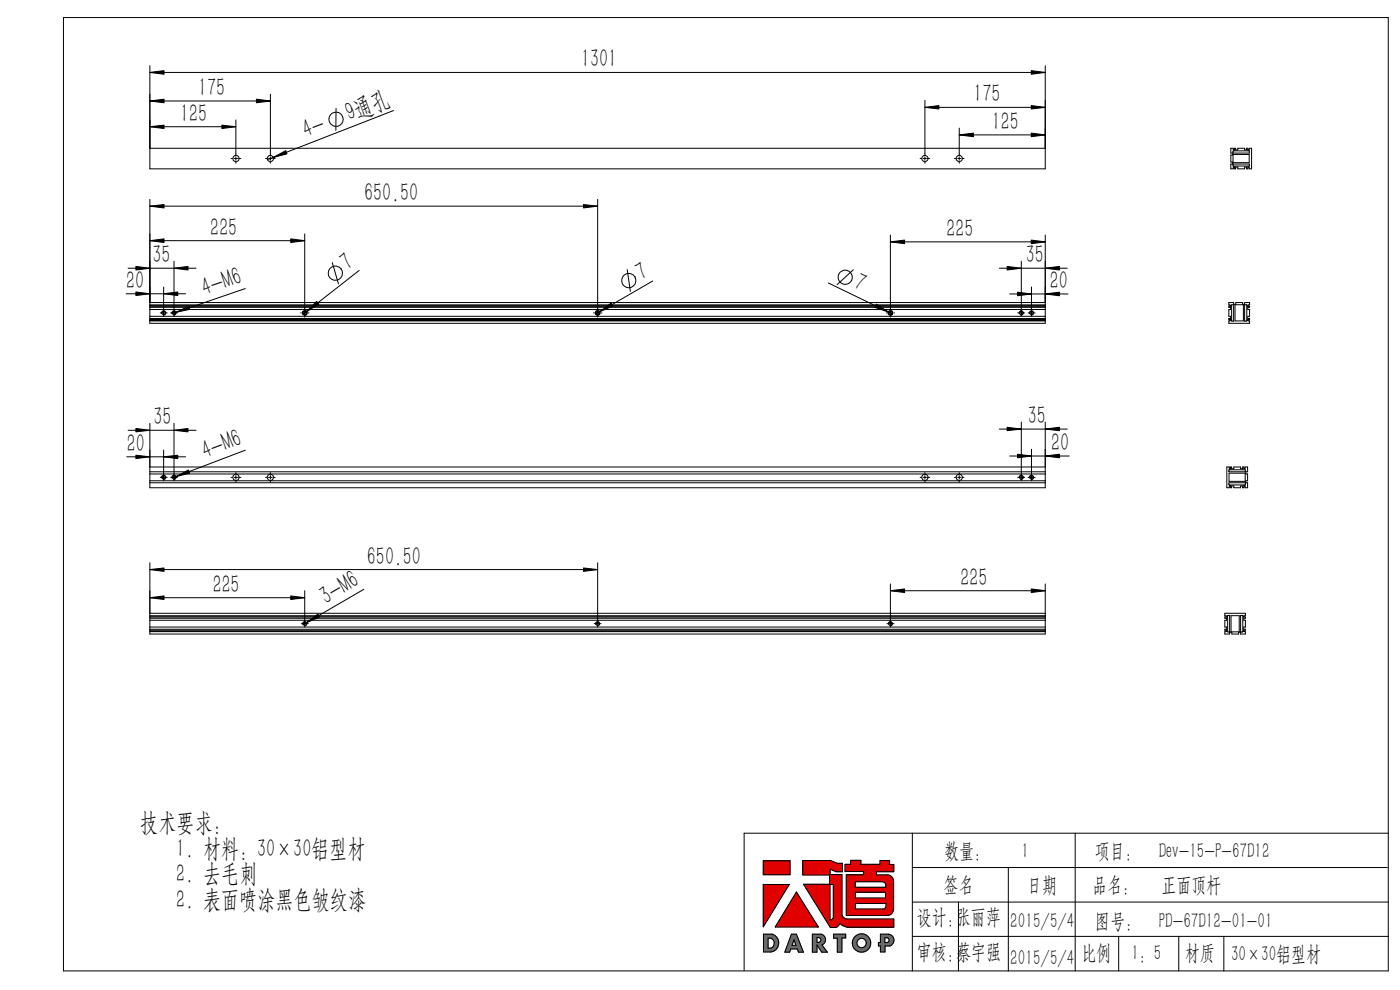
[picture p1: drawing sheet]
<svg xmlns="http://www.w3.org/2000/svg" width="297mm" height="210mm" viewBox="0 0 297 210" stroke-linecap="round" stroke-linejoin="round" font-family="sans-serif">
<g fill="none" stroke="#000" stroke-width=".21">
<path d="M13.5 3.7h281v202.3h-281zM31.8 13.9v21.9h189.9v-21.9M31.8 15.4h189.9M57.4 20v12.9M31.8 31.5h189.9M31.8 26.9h18.2M31.8 21.4h25.6M49 33.6h.3M49.7 33.6h.7M50 25.4v7.5M50 33.3v.7M50 34.4v.2"/>
<path d="M50.8 33.6h.3M56.3 33.6h.3M57 33.6h.7M57.4 33.3v.7M57.4 34.4v.2M58.1 33.6h.3M71.3 23l-.1 4.6M83.5 23.5l-26.8 10.4M195.2 33.6h.3M195.8 33.6h.8M196.2 21.3v11.6M196.2 33.3v.7"/>
<path d="M196.2 34.4v.2M196.2 22.8h25.5M196.9 33.6h.3M202.5 33.6h.3M203.2 33.6h.7M203.5 27.2v5.7M203.5 33.3v.7M203.5 34.4v.2M203.5 28.6h18.2M204.2 33.6h.3M261.1 31.5h.5l.1 .4h.2v-.4h.2v.3h.5v-.3h1.4v.3h.5v-.3h.2v.4h.2l.1-.4h.5v4.3h-.5l-.1-.4h-.2v.4h-.2v-.4h-.5v.4h-1.4v-.4h-.5v.4h-.2v-.4h-.2l-.1 .4h-.5v-1h.4v-.4h-.4v-1.5h.4v-.4h-.4zM261.6 32h3.4v.4l-3.4 .1z"/>
<path d="M261.6 34.8h3.4v.4h-3.4zM261.6 32.8h3.4v1.7h-3.4zM27.2 56.9h14.4M31.8 42.3v26.3h189.9v-18.7M31.8 51.1h32.8M31.8 43.7h95M36.9 55.4v11.7M64.6 49.6v17.2M70.5 55.7l1.3 4.5M76.2 57.4l-11.9 9.3M126.8 42.3v24.5M133.1 57.2l.6 4.6"/>
<path d="M138.5 59.6l-12.2 7M181 57.2l-3.4 3.2M188.9 49.9v16.9M188.9 51.3h32.8M212 56.9h14.4M216.7 55.4v11.7M26.8 62.3h12.6M31.8 64.7h189.9M31.8 64.2h189.9M31.8 65.2h189.9M31.8 65h189.9M31.8 65.7h189.9"/>
<path d="M31.8 67.1h189.9M31.8 67.6h189.9M31.8 67.8h189.9M31.8 68.1h189.9M31.8 64.8h189.9M31.8 68h189.9M34 66.4h1.5M34.3 66.5a.45 .45 0 0 1 .3-.6 .45 .45 0 0 1 .6 .5 .45 .45 0 0 1-.6 .4M34.7 60.9v6.2M36.2 66.4h1.4M52 61.2l-15.5 5.3a.45 .45 0 0 1 .4-.6 .45 .45 0 0 1 .5 .5 .45 .45 0 0 1-.6 .4M63.8 66.4h.1"/>
<path d="M64.3 66.1l-.1 .4M64.3 66.4h.7M64.6 67.1v.2M64.9 66l.2 .3-.1 .3-.4 .2M65.4 66.4h.1M125.9 66.4h.2M126.4 66.4h.7M126.4 66.1v.4M126.8 67.1v.2M127 66a.45 .45 0 0 1 .2 .5 .45 .45 0 0 1-.5 .3M127.5 66.4h.2M175.7 60l13.7 6.6"/>
<path d="M188 66.4h.2M188.5 66.1v.4M188.6 66.4h.7M188.9 67.1v.2M189.1 66a.45 .45 0 0 1 .2 .5 .45 .45 0 0 1-.5 .3M189.7 66.4h.1M214.2 62.4h12.4M215.9 66.4h1.5M216.2 66.5a.44 .44 0 0 1 .4-.6 .44 .44 0 0 1 .5 .5 .44 .44 0 0 1-.6 .4M218.1 66.4h1.5M218.4 66.5a.45 .45 0 0 1 .4-.6 .45 .45 0 0 1 .5 .5 .45 .45 0 0 1-.6 .4M218.8 60.9v6.2"/>
<path d="M260.7 64.2h1v.4h.5v-.4h1.4v.4h.4v-.4h1.1v.5l-.5 .1v.2h.5v.2h-.4v.5h.4v1.4h-.4v.5h.4v.2h-.5v.2l.5 .1v.5h-4.4v-.5l.4-.1v-.2h-.4v-.2h.4v-.5h-.4v-1.4h.4v-.5h-.4v-.2h.4v-.2l-.4-.1zM261.3 64.6h.4v3.5h-.3zM261.7 68.1h.1M262 64.6h1.8v3.5h-1.8zM264 64.7h.5v3.4h-.5zM26.9 96.9h12.5M27.2 91.3h14.4M31.8 99.1h189.9M34.7 95.5v6.5M36.9 89.8v12.2M52 95.5l-15.5 5.9M212 91h14.4"/>
<path d="M214.2 96.7h12.6M216.7 89.5v12.5M218.8 95.3v6.7M221.7 89.5v14h-189.9v-13.7M260.3 99.1h.5l.1 .4h.2v-.4h.2v.3h.4v-.3h1.5v.3h.4v-.3h.3v.4h.2v-.4h.6v1h-.4v.4h.4v1.5h-.4v.4h.4v1.1h-.6v-.5h-.2v.5h-.3v-.4h-.4v.4h-1.5v-.4h-.4v.4h-.2v-.5h-.2l-.1 .5h-.5zM260.7 99.7h3.5v.4h-3.5zM31.8 119.4v15.1h189.9v-10.6M31.8 100.1h189.9M31.8 100.5h189.9M31.8 102h189.9M31.8 102.4h189.9M34 101.3h1.5"/>
<path d="M34.3 101.3a.44 .44 0 0 1 .4-.5 .44 .44 0 0 1 .5 .5 .44 .44 0 0 1-.6 .4M36.2 101.3h1.4M36.5 101.3a.45 .45 0 0 1 .4-.5 .45 .45 0 0 1 .5 .5 .45 .45 0 0 1-.6 .4M49 101.3h.3M49.7 101.3h.7M50 100.2v.3M50 100.9v.7M50 102v.3M50.8 101.3h.3M56.3 101.3h.3M57 101.3h.7M57.4 100.2v.3"/>
<path d="M57.4 100.9v.7M57.4 102v.3M58.1 101.3h.3M126.8 119.4v13.6M195.2 101.3h.3M195.8 101.3h.8M196.2 100.2v.3M196.2 100.9v.7M196.2 102v.3M196.9 101.3h.3M202.5 101.3h.3M203.2 101.3h.7"/>
<path d="M203.5 100.2v.3M203.5 100.9v.7M203.5 102v.3M204.2 101.3h.3M215.9 101.3h1.5M216.2 101.3a.44 .44 0 0 1 .5-.5 .44 .44 0 0 1 .4 .5 .44 .44 0 0 1-.6 .4M218.1 101.3h1.5M218.4 101.3a.44 .44 0 0 1 .4-.5 .44 .44 0 0 1 .5 .5 .44 .44 0 0 1-.6 .4M260.7 102.5l3.5-.1v.4l-3.5 .1zM260.7 100.4h3.5v1.7h-3.5zM31.8 130.6h189.9M31.8 130.1h189.9"/>
<path d="M31.8 131.1h189.9M31.8 130.9h189.9M31.8 131.6h189.9M31.8 133h189.9M31.8 133.5h189.9M31.8 133.7h189.9M31.8 134h189.9M31.8 130.7h189.9M31.8 133.9h189.9M31.8 126.8h32.8M31.8 120.8h95M63.9 132.3h1.5"/>
<path d="M64.2 132.4a.43 .43 0 0 1 .4-.5 .43 .43 0 0 1 .5 .4 .43 .43 0 0 1-.5 .4M64.6 125.3v7.7M77.2 125l-12.9 7.5M126.1 132.3h1.4M126.4 132.4a.43 .43 0 0 1 .3-.5 .43 .43 0 0 1 .5 .4 .43 .43 0 0 1-.5 .4M188.2 132.3h1.5M188.5 132.4a.43 .43 0 0 1 .3-.5 .43 .43 0 0 1 .5 .4 .43 .43 0 0 1-.5 .4M188.9 123.9v9.1M188.9 125.3h32.8M259.8 130.1h4.4v.5l-.4 .1v.2h.4v.2h-.3v.5h.3v1.4h-.3v.5h.3v.2h-.4v.2l.4 .1v.5h-1v-.4h-.4v.4h-1.5v-.4h-.4v.4h-1.1v-.5l.5-.1v-.2h-.5v-.2h.4v-.5h-.4v-1.4h.4v-.5h-.4v-.2h.5v-.2l-.5-.1zM260.4 130.6h.5l-.1 3.5-.4-.1zM261.2 130.6h1.7v3.4h-1.7z"/>
<path d="M263.2 130.6h.5l-.1 3.5-.4-.1zM193.5 176.7v29.3M228.1 176.7v29.3M294.5 176.7h-136.6v29.2M161.9 187.6h5.5l-5.5 9zM161.9 182.6h5.7v2.9h-5.7zM162 198.2h1.9a1.95 1.95 0 0 1 1.3 2 1.95 1.95 0 0 1-1.6 1.7h-1.6zM162.9 199a1.08 1.08 0 0 1 1.4 1.1 1.08 1.08 0 0 1-1.4 1zM167.9 198.2h1.1l1.4 3.8h-1l-.2-.7h-1.4l-.3 .7h-1zM168.4 199.3l.5 1.2h-.9zM169 189.2l4.6 7.4h-9.1zM170.3 182.5h5.8l1.5 .6h1.1v1.8h-1.3l-1.3-.5v1.1h2.5v8.3a1.16 1.16 0 0 0 1.1 1.1h9.9v1.8h-9.9l-1.6-.8-.6 .7-1.4 .1-5.6-9.1h5.5v-2h-5.7z"/>
<path d="M172.3 198.2h1.9a1.2 1.2 0 0 1 .9 1 1.2 1.2 0 0 1-.7 1.2l1.1 1.6h-1.2l-1-1.6v1.6h-1zM173.3 198.9h.4a.52 .52 0 0 1 .5 .5 .52 .52 0 0 1-.5 .5h-.4zM176.1 187.6h.7v7.1l-.4 .5h-.3zM176.8 198.2h2.6v.8h-.8v3h-1v-3h-.8zM179.3 183.3h1.2v-.8h2.1v.8h4.1v-.8h2v.9h.9v1.5h-3.7v.7h2.3a1.37 1.37 0 0 1 1.4 1.3v5.9a1.37 1.37 0 0 1-1.4 1.4h-8.7v-8.7h3.7v-.6h-3.9zM181.4 187h5.8a.73 .73 0 0 1 .7 .7v.5h-6.5zM181.5 191.6h6.5v.6a.65 .65 0 0 1-.7 .6h-5.8zM181.5 189.3h6.4v1.2h-6.4zM186.8 198.2h1.7a1.29 1.29 0 0 1 1.2 1.1 1.29 1.29 0 0 1-.9 1.4h-1.1v1.2h-.9v-1.2h-.4v-.8h.4zM187.7 198.9h.6a.52 .52 0 0 1 .3 .5 .52 .52 0 0 1-.4 .5h-.5zM193.5 184h100.8M193.5 191.3h101"/>
<path d="M193.5 198.6h101M203.3 191.3v14.7M213.9 184v22M237.3 198.6v7.4M250.1 198.6v7.4M259.6 198.6v7.4"/>
<circle cx="50.1" cy="33.6" r=".66"/>
<circle cx="57.3" cy="33.6" r=".65"/>
<circle cx="71.3" cy="25.3" r="1.51"/>
<circle cx="196.2" cy="33.6" r=".65"/>
<circle cx="203.5" cy="33.6" r=".66"/>
<circle cx="71.1" cy="57.9" r="1.52"/>
<circle cx="133.4" cy="59.5" r="1.52"/>
<circle cx="179.3" cy="58.8" r="1.52"/>
<circle cx="34.7" cy="66.4" r=".37"/>
<circle cx="36.9" cy="66.4" r=".37"/>
<circle cx="64.6" cy="66.4" r=".37"/>
<circle cx="64.6" cy="66.4" r=".51"/>
<circle cx="126.8" cy="66.4" r=".37"/>
<circle cx="126.8" cy="66.4" r=".51"/>
<circle cx="188.9" cy="66.4" r=".37"/>
<circle cx="188.9" cy="66.4" r=".51"/>
<circle cx="216.6" cy="66.4" r=".38"/>
<circle cx="218.8" cy="66.4" r=".37"/>
<circle cx="34.7" cy="101.3" r=".36"/>
<circle cx="36.9" cy="101.3" r=".37"/>
<circle cx="50.1" cy="101.2" r=".66"/>
<circle cx="57.3" cy="101.3" r=".65"/>
<circle cx="196.2" cy="101.3" r=".65"/>
<circle cx="203.5" cy="101.2" r=".66"/>
<circle cx="216.6" cy="101.3" r=".37"/>
<circle cx="218.8" cy="101.3" r=".36"/>
<circle cx="64.6" cy="132.3" r=".37"/>
<circle cx="126.8" cy="132.3" r=".37"/>
<circle cx="188.9" cy="132.3" r=".37"/>
<circle cx="182.8" cy="200" r="1.97"/>
<circle cx="182.8" cy="200" r=".99"/>
</g>
<g fill="#6a6a6a" stroke="#6a6a6a" stroke-width=".21">
<path d="M162 198.2v3.7l2-.1 .7-.5 .4-.7a1.9 1.9 0 0 0-1.2-2.4zM162.9 199l.8 .1 .6 .7-.2 .9-.5 .4h-.7z" fill-rule="evenodd"/>
<path d="M167.9 198.2l-1.4 3.8h1l.3-.7h1.4l.2 .7h1l-1.4-3.8zM168.4 199.3l.5 1.2h-.9z" fill-rule="evenodd"/>
<path d="M172.3 198.2v3.8h1v-1.6l1 1.6h1.2l-1.1-1.6 .5-.4 .2-.3v-.6l-.2-.5-.6-.4zM173.3 198.9h.5l.3 .2 .1 .3-.3 .4-.6 .1z" fill-rule="evenodd"/>
<path d="M176.8 198.2h2.6v.8h-.8v3h-1v-3h-.8z" fill-rule="evenodd"/>
<path d="M180.8 200a1.95 1.95 0 0 0 3.9 0 1.95 1.95 0 0 0-3.9 0zM181.8 200a1 1 0 0 1 2 0 1 1 0 0 1-2 0z" fill-rule="evenodd"/>
<path d="M186.8 198.2v1.7h-.4v.8h.4v1.2h.9v-1.2h1.1l.5-.3 .3-.6v-.7l-.2-.4-.6-.5zM187.7 198.9h.6l.3 .2v.4l-.1 .3-.8 .1z" fill-rule="evenodd"/>
</g>
<g fill="#e10000" stroke="#e10000" stroke-width=".21">
<path d="M161.9 187.6h5.5l-5.5 9z"/>
<path d="M169 189.2l4.6 7.4h-9.1z"/>
<path d="M161.9 182.6h5.7v2.9h-5.7z" fill-rule="evenodd"/>
<path d="M170.3 182.5v3.1h5.7v2h-5.5l5.6 9.1h1.2l.6-.4a.3 .3 0 0 1 .3-.4 .3 .3 0 0 1 .3 .3l1.2 .5h9.9v-1.8h-10.1l-.5-.2-.4-.8v-8.4h-2.5v-1.1l1.3 .5h1.3v-1.8h-1.1l-1.5-.6zM176.1 187.6h.7v7.1l-.4 .5h-.3z" fill-rule="evenodd"/>
<path d="M181.5 189.3h6.4v1.2h-6.4zM179.3 183.3v1.6h3.9v.6h-3.7v8.7h8.9l.6-.3 .3-.3 .3-.6-.1-6.5-.3-.5-.7-.4h-2.6v-.7h3.7v-1.5h-.9v-.9h-2v.8h-4.1v-.8h-2.1v.8zM181.4 187h5.9l.5 .4 .1 .8h-6.5zM181.5 191.6h6.5v.8l-.5 .4h-6z" fill-rule="evenodd"/>
</g>
<g fill="#000" stroke="#000" stroke-width=".21">
<path d="M31.8 15.4l3-.4v.7zM218.8 15l2.9 .4-2.9 .3zM31.8 26.9l3-.4v.8zM31.8 21.4l3-.4v.8zM47.1 26.5l2.9 .4-2.9 .4zM54.4 21l3 .4-3 .4zM58 33.4l2.6-1.4 .3 .6zM196.2 22.8l3-.4v.7zM203.5 28.6l3-.4v.8zM218.8 28.2l2.9 .4-2.9 .4zM218.8 22.4l2.9 .4-2.9 .3zM28.8 56.5l3 .4-3 .4z"/>
<path d="M31.8 51.1l3-.4v.7zM31.8 43.7l3-.3v.7zM36.9 56.9l3-.4v.8zM61.7 50.7l2.9 .4-2.9 .3zM123.8 43.4l3 .3-3 .4zM188.9 51.3l3-.4v.8zM213.7 56.5l3 .4-3 .4zM221.7 56.9l3-.4v.8zM218.8 50.9l2.9 .4-2.9 .4zM28.8 61.9l3 .4-3 .4zM34.7 62.3l3-.4v.8zM37.3 66.3l2.7-1.4 .3 .7z"/>
<path d="M67.2 63.9l.4 .6-2.5 1.6zM127.2 66.1l2.4-1.8 .4 .6zM185.9 64.5l2.5 1.7-2.8-1zM215.9 62l2.9 .4-2.9 .3zM221.7 62.4l3-.4v.7zM28.8 96.6l3 .3-3 .4zM28.8 90.9l3 .4-3 .3zM34.7 96.9l3-.3v.7zM36.9 91.3l3-.4v.7zM213.7 90.6l3 .4-3 .4zM215.9 96.4l2.9 .3-2.9 .4zM221.7 96.7l3-.3v.7z"/>
<path d="M221.7 91l3-.4v.8zM37.3 101.1l2.7-1.4 .3 .7zM31.8 120.8l3-.3v.7zM31.8 126.8l3-.4v.8zM61.7 126.4l2.9 .4-2.9 .4zM65 132.1l2.4-1.8 .4 .6zM123.8 120.5l3 .3-3 .4zM188.9 125.3l3-.4v.8zM218.8 124.9l2.9 .4-2.9 .4z"/>
</g>
<g font-size="5.5">
<text x="123.3" y="14.3">1301</text>
<text x="42" y="20.4">175</text>
<text x="206.5" y="21.7">175</text>
<text x="38.2" y="25.8">125</text>
<text x="65" y="29.3" transform="rotate(-21 65 29.3)">4-</text>
<text x="74.1" y="25.7" transform="rotate(-21 74.1 25.7)">9通孔</text>
<text x="210.4" y="27.6">125</text>
<text x="77.3" y="42.7">650.50</text>
<text x="44.6" y="50">225</text>
<text x="200.8" y="50.2">225</text>
<text x="32.3" y="55.8">35</text>
<text x="74" y="57.6" transform="rotate(-38 74 57.6)">7</text>
<text x="136.2" y="59.5" transform="rotate(-30 136.2 59.5)">7</text>
<text x="217.6" y="55.8">35</text>
<text x="26.8" y="61.3">20</text>
<text x="43.5" y="62.8" transform="rotate(-19 43.5 62.8)">4-M6</text>
<text x="180.8" y="61.1" transform="rotate(26 180.8 61.1)">7</text>
<text x="222.7" y="61.3">20</text>
<text x="218.1" y="90">35</text>
<text x="26.9" y="95.8">20</text>
<text x="32.6" y="90.2">35</text>
<text x="223" y="95.7">20</text>
<text x="43.6" y="97.4" transform="rotate(-21 43.6 97.4)">4-M6</text>
<text x="77.9" y="119.8">650.50</text>
<text x="45.1" y="125.7">225</text>
<text x="203.8" y="124.2">225</text>
<text x="69.2" y="128.3" transform="rotate(-30 69.2 128.3)">3-M6</text>
<text x="29.8" y="176.2">技术要求:</text>
<text x="37.4" y="181.7">1. 材料: 30×30铝型材</text>
<text x="37.4" y="187.2">2. 去毛刺</text>
<text x="37.4" y="192.7">2. 表面喷涂黑色皱纹漆</text>
</g>
<g font-size="4.6">
<text x="200.3" y="182">数量：</text>
<text x="216.7" y="182">1</text>
<text x="232.3" y="182">项目：</text>
<text x="245.8" y="182">Dev-15-P-67D12</text>
<text x="200.2" y="189.2">签名</text>
<text x="217.9" y="189.2">日期</text>
<text x="231.7" y="189.2">品名：</text>
<text x="246.4" y="189.2">正面顶杆</text>
<text x="194.5" y="196">设计：张丽萍</text>
<text x="214.3" y="196.8">2015/5/4</text>
<text x="232.3" y="196.8">图号：</text>
<text x="245.8" y="196.8">PD-67D12-01-01</text>
<text x="194.5" y="203.3">审核：蔡宇强</text>
<text x="229.4" y="203.6">比例</text>
<text x="240" y="203.6">1：5</text>
<text x="251.4" y="203.6">材质</text>
<text x="261.1" y="203.9">30×30铝型材</text>
<text x="214.3" y="204.7">2015/5/4</text>
</g>
</svg>
